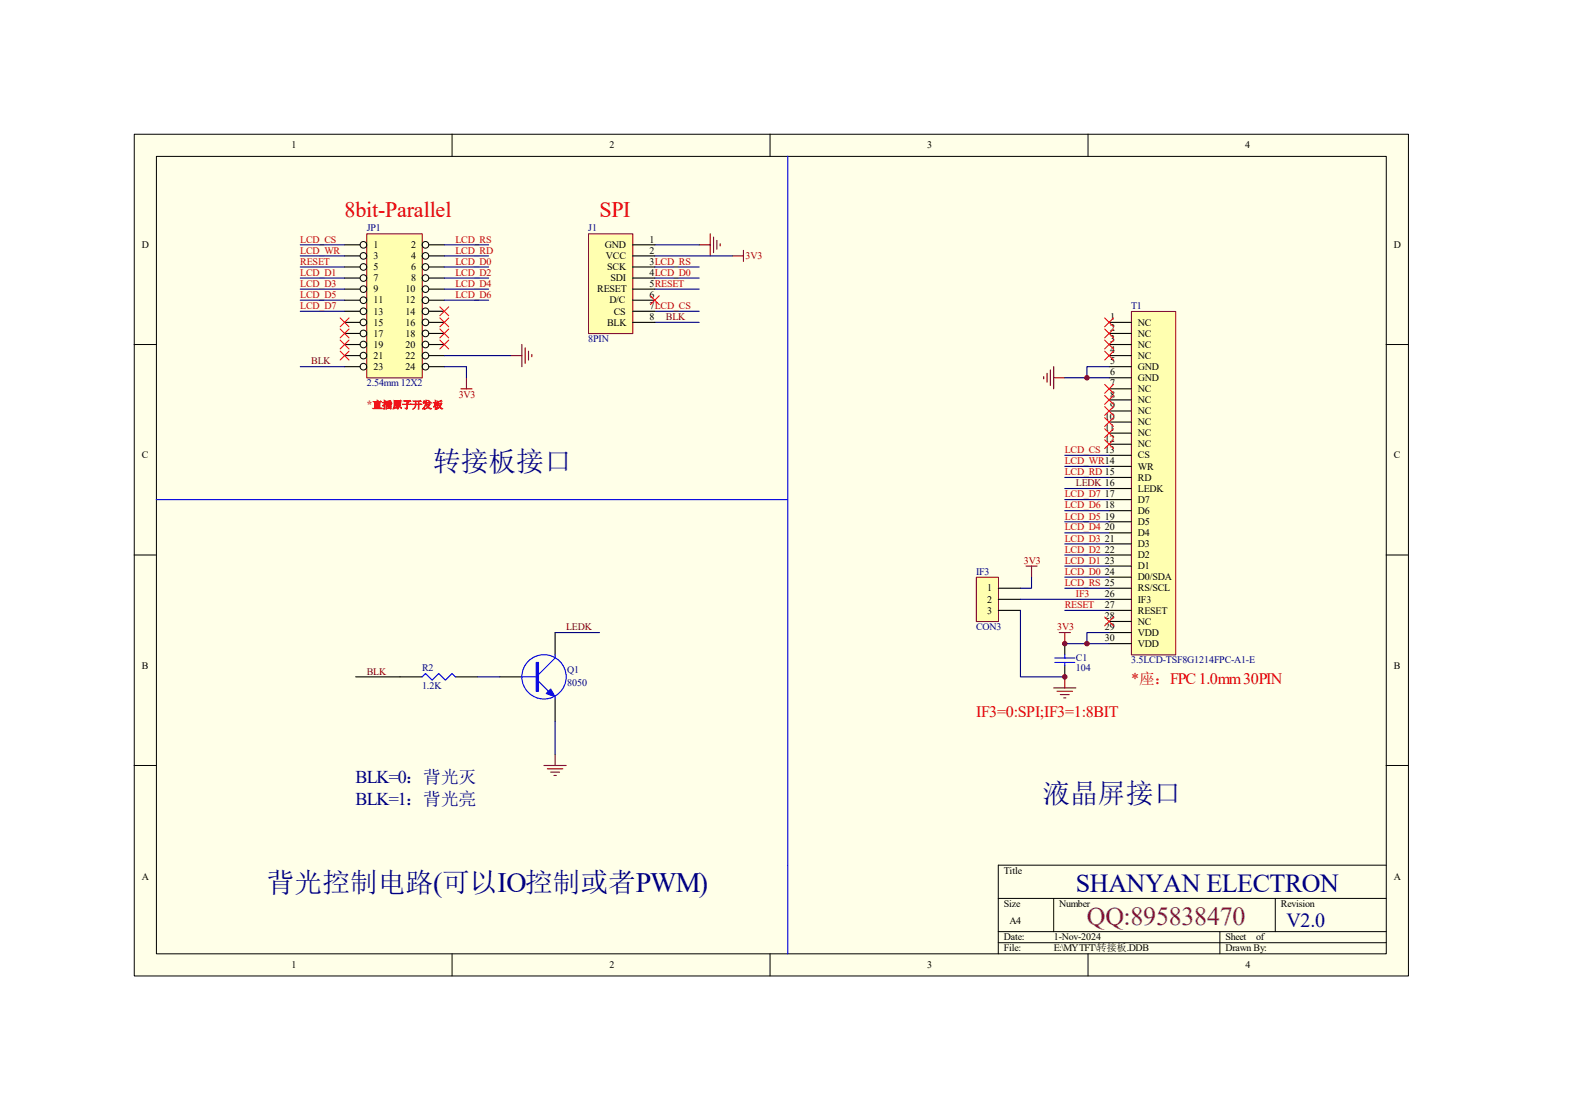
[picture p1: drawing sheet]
<svg xmlns="http://www.w3.org/2000/svg" width="297mm" height="210mm" viewBox="0 0 297 210" stroke-linecap="round" stroke-linejoin="round" font-family="sans-serif">
<path d="M25.4 25.4h241v159.3h-241z" fill="#ffffe8"/>
<g fill="none" stroke="#000" stroke-width=".19">
<path d="M25.4 25.4h241v159.3h-241zM29.6 29.6h232.7v150.9h-232.7zM85.5 25.4v4.2M145.7 25.4v4.2M205.8 25.4v4.2M25.4 65.2h4.2M262.2 65.2h4.2M25.4 105h4.2M262.2 105h4.2M25.4 144.8h4.2M262.2 144.8h4.2M188.9 170h73.3"/>
<path d="M188.9 176.3h73.3M188.9 178.4h73.3M199.3 170v6.3M230.8 176.3v4.2M241.3 170v6.3M262.2 163.7h-73.3v16.8M85.5 180.5v4.2M145.7 180.5v4.2M205.8 180.5v4.2"/>
</g>
<path d="M105 119.7v4.2M67.3 128.1h12.6M86.1 128.1h4.2M94.5 128.1h4.2M105 132.3v4.1M201.4 121.8v2.1M201.4 126v2.1" fill="none" stroke="#000" stroke-width=".21"/>
<g fill="none" stroke="#00f" stroke-width=".21">
<path d="M149 29.6v150.9M29.6 94.5h119.4M79.9 128.1l.6-.7 1.2 1.3 1.3-1.3 1.3 1.3 1.2-1.3 .6 .7M98.7 128.1h3.2M101.9 128.9l1.9 1.9M105 123.9v.6l-3.1 3.1M105 131.8v.5M199.5 124.5h3.8M199.5 125.3h3.8M201.4 123.9v.6M201.4 125.3v.7"/>
<circle cx="102.9" cy="128.1" r="4.2"/>
</g>
<g fill="#00f" stroke="#00f" stroke-width=".21">
<path d="M103.3 131.2l.9-.8 .8 1.4z"/>
<path d="M101.4 125.3h.5v5.5h-.5z" fill-rule="evenodd"/>
</g>
<path d="M105 119.7h8.4M90.3 128.1h4.2" fill="none" stroke="#000080" stroke-width=".21"/>
<g fill="none" stroke="#800000" stroke-width=".21">
<path d="M96.6 67.3h2.1M98.7 65.2v4.2M99.4 65.8v2.9M100 66.4v1.7M100.6 67.1v.4M197.4 71.3v.4M198.1 70.6v1.7M198.7 70v2.9M199.3 69.4v4.2M199.3 71.5h2.1M102.9 144.8h4.2M103.5 145.5h3"/>
<path d="M104.2 146.1h1.7M104.8 146.7h.4M105 142.7v2.1"/>
</g>
<path d="M87.2 73.6h2.1M88.2 71.5v2.1M194.1 107.1h2.1M195.1 107.1v2.1" fill="none" stroke="#980000" stroke-width=".21"/>
<path d="M69.4 44.3h10.5v27.2h-10.5z" fill="#ffffb0"/>
<path d="M69.4 44.2h10.5v27.3h-10.5z" fill="none" stroke="#800000" stroke-width=".19"/>
<g fill="none" stroke="#000" stroke-width=".19">
<circle cx="68.8" cy="56.8" r=".63"/>
<circle cx="68.8" cy="46.3" r=".63"/>
<circle cx="68.8" cy="52.6" r=".63"/>
<circle cx="68.8" cy="54.7" r=".63"/>
<circle cx="68.8" cy="50.5" r=".63"/>
<circle cx="68.8" cy="48.4" r=".63"/>
<circle cx="68.8" cy="58.9" r=".63"/>
<circle cx="80.5" cy="56.8" r=".63"/>
<circle cx="80.5" cy="58.9" r=".63"/>
<circle cx="80.5" cy="46.3" r=".63"/>
<circle cx="80.5" cy="52.6" r=".63"/>
<circle cx="80.5" cy="54.7" r=".63"/>
<circle cx="80.5" cy="48.4" r=".63"/>
<circle cx="80.5" cy="50.5" r=".63"/>
<circle cx="68.8" cy="69.4" r=".63"/>
<circle cx="68.8" cy="67.3" r=".63"/>
<circle cx="68.8" cy="63.1" r=".63"/>
<circle cx="68.8" cy="65.2" r=".63"/>
<circle cx="68.8" cy="61" r=".63"/>
<circle cx="80.5" cy="61" r=".63"/>
<circle cx="80.5" cy="67.3" r=".63"/>
<circle cx="80.5" cy="63.1" r=".63"/>
<circle cx="80.5" cy="69.4" r=".63"/>
<circle cx="80.5" cy="65.2" r=".63"/>
</g>
<g fill="none" stroke="#000" stroke-width=".21">
<path d="M65.2 46.3h2.9M65.2 48.4h2.9M65.2 50.5h2.9M65.2 52.6h2.9M65.2 54.7h2.9M65.2 56.8h2.9M65.2 58.9h2.9M81.1 46.3h3M81.1 48.4h3M81.1 50.5h3M81.1 52.6h3M81.1 54.7h3"/>
<path d="M81.1 56.8h3M81.1 58.9h3M65.2 61h2.9M65.2 63.1h2.9M65.2 65.2h2.9M65.2 67.3h2.9M65.2 69.4h2.9M81.1 61h3M81.1 63.1h3M81.1 65.2h3M81.1 67.3h3M81.1 69.4h3"/>
</g>
<g fill="none" stroke="#000080" stroke-width=".21">
<path d="M56.8 46.3h8.4M56.8 48.4h8.4M56.8 58.9h8.4M56.8 56.8h8.4M56.8 54.7h8.4M56.8 52.6h8.4M56.8 50.5h8.4M84.1 46.3h8.3M84.1 48.4h8.3M84.1 56.8h8.3M84.1 54.7h8.3M84.1 52.6h8.3"/>
<path d="M84.1 50.5h8.3M123.9 46.3h8.4M123.9 48.4h14.6M123.9 58.9h8.4M123.9 54.7h8.4M123.9 52.6h8.4M123.9 50.5h8.4M56.8 69.4h8.4M84.1 69.4h4.1v2.1M84.1 67.3h12.5M123.9 61h8.4M105 136.4v6.3"/>
</g>
<path d="M132.3 46.3h2.1M134.4 44.2v4.2M135 44.9v2.9M135.6 45.5v1.7M136.2 46.1v.4M199.3 130.2h4.2M200 130.8h2.9M200.6 131.4h1.7M201.2 132h.4M201.4 128.1v2.1" fill="none" stroke="#800000" stroke-width=".21"/>
<path d="M138.5 48.4h2.1M140.6 47.4v2.1M200.4 119.7h2.1M201.4 119.7v2.1" fill="none" stroke="#980000" stroke-width=".21"/>
<g fill="none" stroke="#f00" stroke-width=".19">
<path d="M83.2 58.1l1.7 1.6M84.9 58.1l-1.7 1.6M64.3 60.2l1.7 1.6M64.3 62.3l1.7 1.6M64.3 64.3l1.7 1.7M64.3 66.4l1.7 1.7M66 60.2l-1.7 1.6M66 62.3l-1.7 1.6M66 64.3l-1.7 1.7M66 66.4l-1.7 1.7M83.2 64.3l1.7 1.7M83.2 62.3l1.7 1.6"/>
<path d="M83.2 60.2l1.7 1.6M84.9 64.3l-1.7 1.7M84.9 62.3l-1.7 1.6M84.9 60.2l-1.7 1.6"/>
</g>
<path d="M111.4 44.3h8.3v18.8h-8.3z" fill="#ffffb0"/>
<path d="M111.3 44.2h8.4v18.9h-8.4z" fill="none" stroke="#800000" stroke-width=".19"/>
<path d="M119.7 46.3h4.2M119.7 48.4h4.2M119.7 50.5h4.2M119.7 52.6h4.2M119.7 54.7h4.2M119.7 56.8h4.2M119.7 58.9h4.2M119.7 61h4.2" fill="none" stroke="#000" stroke-width=".21"/>
<path d="M123 56l1.7 1.6M124.7 56l-1.7 1.6" fill="none" stroke="#f00" stroke-width=".19"/>
<path d="M214.1 59h8.3v64.9h-8.3z" fill="#ffffb0"/>
<path d="M214 58.9h8.4v65h-8.4z" fill="none" stroke="#800000" stroke-width=".19"/>
<g fill="none" stroke="#000" stroke-width=".21">
<path d="M209.8 61h4.2M209.8 63.1h4.2M209.8 65.2h4.2M209.8 67.3h4.2M209.8 69.4h4.2M209.8 71.5h4.2M209.8 73.6h4.2M209.8 75.7h4.2M209.8 77.8h4.2M209.8 79.9h4.2M209.8 82h4.2M209.8 84.1h4.2"/>
<path d="M209.8 86.1h4.2M209.8 88.2h4.2M209.8 90.3h4.2M209.8 92.4h4.2M209.8 94.5h4.2M209.8 96.6h4.2M209.8 98.7h4.2M209.8 100.8h4.2M209.8 102.9h4.2M209.8 105h4.2M209.8 107.1h4.2M209.8 109.2h4.2"/>
<path d="M209.8 111.3h4.2M209.8 113.4h4.2M209.8 115.5h4.2M209.8 117.6h4.2M209.8 119.7h4.2M209.8 121.8h4.2"/>
</g>
<g fill="none" stroke="#f00" stroke-width=".19">
<path d="M209 60.2l1.7 1.6M209 62.3l1.7 1.6M209 64.3l1.7 1.7M209 66.4l1.7 1.7M209 72.7l1.7 1.7M209 74.8l1.7 1.7M209 76.9l1.7 1.7M209 79l1.7 1.7M210.7 60.2l-1.7 1.6M210.7 62.3l-1.7 1.6M210.7 64.3l-1.7 1.7M210.7 66.4l-1.7 1.7"/>
<path d="M210.7 72.7l-1.7 1.7M210.7 74.8l-1.7 1.7M210.7 76.9l-1.7 1.7M210.7 79l-1.7 1.7M209 81.1l1.7 1.7M209 83.2l1.7 1.7M210.7 81.1l-1.7 1.7M210.7 83.2l-1.7 1.7M209 116.7l1.7 1.7M210.7 116.7l-1.7 1.7"/>
</g>
<g fill="none" stroke="#000080" stroke-width=".21">
<path d="M201.4 71.5h8.4M209.8 69.4h-4.2v2.1M201.4 90.3h8.4M201.4 92.4h8.4M201.4 94.5h8.4M201.4 96.6h8.4M201.4 98.7h8.4M201.4 88.2h8.4M201.4 86.1h8.4M201.4 109.2h8.4M201.4 107.1h8.4M201.4 105h8.4"/>
<path d="M201.4 111.3h8.4M201.4 102.9h8.4M201.4 100.8h8.4M201.4 115.5h8.4M209.8 119.7h-4.2v2.1M201.4 121.8h8.4"/>
</g>
<path d="M184.7 109.3h4.2v8.3h-4.2z" fill="#ffffb0"/>
<path d="M184.7 109.2h4.2v8.4h-4.2z" fill="none" stroke="#800000" stroke-width=".19"/>
<path d="M188.9 111.3h4.1M188.9 113.4h4.1M188.9 115.5h4.1" fill="none" stroke="#000" stroke-width=".21"/>
<path d="M193 115.5v12.6h8.4M193 113.4h16.8M195.1 109.2v2.1h-2.1" fill="none" stroke="#000080" stroke-width=".21"/>
<g fill="#800000" stroke="#800000" stroke-width=".19">
<circle cx="201.4" cy="128.1" r=".42"/>
<circle cx="201.4" cy="121.8" r=".42"/>
<circle cx="205.6" cy="71.5" r=".42"/>
<circle cx="205.6" cy="121.8" r=".42"/>
</g>
<g font-size="5.2" fill="#000080">
<text x="82" y="89.1">转接板接口</text>
<text x="197.2" y="152">液晶屏接口</text>
<text x="50.5" y="168.7">背光控制电路(可以IO控制或者PWM)</text>
</g>
<text font-size="4.9" fill="#000080" x="203.5" y="168.8">SHANYAN ELECTRON</text>
<text font-size="4.9" fill="#800080" x="205.6" y="175.1">QQ:895838470</text>
<g font-size="4.2" fill="#f00">
<text x="65.2" y="41.1">8bit-Parallel</text>
<text x="113.4" y="41.1">SPI</text>
</g>
<text font-size="3.8" fill="#000080" x="243.4" y="175.3">V2.0</text>
<g font-size="3.4" fill="#000080">
<text x="67.3" y="148.2">BLK=0：背光灭</text>
<text x="67.3" y="152.4">BLK=1：背光亮</text>
</g>
<g font-size="3" fill="#f00">
<text x="214" y="129.4">*座：FPC 1.0mm 30PIN</text>
<text x="184.7" y="135.7">IF3=0:SPI;IF3=1:8BIT</text>
</g>
<text font-size="2.1" fill="#ee0e22" x="69.4" y="77.3">*直插原子开发板</text>
<g font-size="1.9">
<text x="55.1" y="28.1">1</text>
<text x="115.3" y="28.1">2</text>
<text x="175.4" y="28.1">3</text>
<text x="235.6" y="28.1">4</text>
<text x="26.8" y="46.9">D</text>
<text x="70.7" y="46.9">1</text>
<text x="77.8" y="46.9">2</text>
<text x="114.4" y="46.9">GND</text>
<text x="122.9" y="45.9">1</text>
<text x="122.9" y="48">2</text>
<text x="263.7" y="46.9">D</text>
<text x="70.7" y="49">3</text>
<text x="70.7" y="51.1">5</text>
<text x="70.7" y="53.2">7</text>
<text x="77.8" y="49">4</text>
<text x="77.8" y="51.1">6</text>
<text x="77.8" y="53.2">8</text>
<text x="114.6" y="49">VCC</text>
<text x="114.9" y="51.1">SCK</text>
<text x="115.5" y="53.2">SDI</text>
<text x="122.9" y="50.1">3LCD_RS</text>
<text x="122.9" y="52.2">4LCD_D0</text>
<text x="70.7" y="55.3">9</text>
<text x="70.7" y="57.4">11</text>
<text x="70.7" y="59.5">13</text>
<text x="76.7" y="55.3">10</text>
<text x="76.7" y="57.4">12</text>
<text x="76.7" y="59.5">14</text>
<text x="113" y="55.3">RESET</text>
<text x="115.3" y="57.4">D/C</text>
<text x="116.1" y="59.5">CS</text>
<text x="122.9" y="54.3">5RESET</text>
<text x="122.9" y="56.3">6</text>
<text x="122.9" y="58.5">7LCD_CS</text>
<text x="70.7" y="61.6">15</text>
<text x="70.7" y="63.7">17</text>
<text x="70.7" y="65.8">19</text>
<text x="76.7" y="61.6">16</text>
<text x="76.7" y="63.7">18</text>
<text x="76.7" y="65.8">20</text>
<text x="114.9" y="61.6">BLK</text>
<text x="122.9" y="60.5">8</text>
<text x="210" y="60.5">1</text>
<text x="210" y="62.7">2</text>
<text x="210" y="64.7">3</text>
<text x="215.3" y="61.6">NC</text>
<text x="215.3" y="63.7">NC</text>
<text x="215.3" y="65.8">NC</text>
<text x="70.7" y="67.9">21</text>
<text x="70.7" y="70">23</text>
<text x="76.7" y="67.9">22</text>
<text x="76.7" y="70">24</text>
<text x="210" y="66.8">4</text>
<text x="210" y="68.9">5</text>
<text x="210" y="71">6</text>
<text x="215.3" y="67.9">NC</text>
<text x="215.3" y="70">GND</text>
<text x="210" y="73.1">7</text>
<text x="210" y="75.2">8</text>
<text x="210" y="77.3">9</text>
<text x="215.3" y="72.1">GND</text>
<text x="215.3" y="74.2">NC</text>
<text x="215.3" y="76.3">NC</text>
<text x="209" y="79.4">10</text>
<text x="209" y="81.5">11</text>
<text x="209" y="83.6">12</text>
<text x="215.3" y="78.4">NC</text>
<text x="215.3" y="80.5">NC</text>
<text x="215.3" y="82.5">NC</text>
<text x="26.8" y="86.7">C</text>
<text x="215.3" y="84.7">NC</text>
<text x="215.3" y="86.7">CS</text>
<text x="215.3" y="88.9">WR</text>
<text x="263.7" y="86.7">C</text>
<text x="209" y="94.1">17</text>
<text x="215.3" y="90.9">RD</text>
<text x="215.3" y="93">LEDK</text>
<text x="215.3" y="95.1">D7</text>
<text x="209" y="96.2">18</text>
<text x="209" y="98.3">19</text>
<text x="209" y="100.4">20</text>
<text x="215.3" y="97.2">D6</text>
<text x="215.3" y="99.3">D5</text>
<text x="215.3" y="101.4">D4</text>
<text x="209" y="102.5">21</text>
<text x="209" y="104.6">22</text>
<text x="209" y="106.7">23</text>
<text x="215.3" y="103.5">D3</text>
<text x="215.3" y="105.6">D2</text>
<text x="215.3" y="107.7">D1</text>
<text x="186.8" y="111.9">1</text>
<text x="209" y="108.8">24</text>
<text x="209" y="112.9">26</text>
<text x="215.3" y="109.8">D0/SDA</text>
<text x="215.3" y="111.9">RS/SCL</text>
<text x="186.8" y="114">2</text>
<text x="186.8" y="116.1">3</text>
<text x="209" y="115.1">27</text>
<text x="209" y="117.1">28</text>
<text x="209" y="119.3">29</text>
<text x="215.3" y="114">IF3</text>
<text x="215.3" y="116.1">RESET</text>
<text x="215.3" y="118.2">NC</text>
<text x="209" y="121.3">30</text>
<text x="215.3" y="120.3">VDD</text>
<text x="215.3" y="122.4">VDD</text>
<text x="26.8" y="126.6">B</text>
<text x="263.7" y="126.6">B</text>
<text x="26.8" y="166.4">A</text>
<text x="189.9" y="165.4">Title</text>
<text x="263.7" y="166.4">A</text>
<text x="189.9" y="171.6">Size</text>
<text x="200.4" y="171.6">Number</text>
<text x="242.3" y="171.6">Revision</text>
<text x="189.9" y="177.9">Date:</text>
<text x="191" y="174.8">A4</text>
<text x="199.4" y="177.9">1-Nov-2024</text>
<text x="231.8" y="177.9">Sheet</text>
<text x="237.6" y="177.9">of</text>
<text x="55.1" y="183.2">1</text>
<text x="115.3" y="183.2">2</text>
<text x="175.4" y="183.2">3</text>
<text x="189.9" y="180">File:</text>
<text x="199.4" y="180">E:\MY TFT\转接板.DDB</text>
<text x="231.8" y="180">Drawn By:</text>
<text x="235.6" y="183.2">4</text>
</g>
<g font-size="1.9" fill="#bf0000">
<text x="56.8" y="45.9">LCD_CS</text>
<text x="56.8" y="48">LCD_WR</text>
<text x="86.1" y="45.9">LCD_RS</text>
<text x="86.1" y="48">LCD_RD</text>
<text x="56.8" y="50.1">RESET</text>
<text x="56.8" y="52.2">LCD_D1</text>
<text x="86.1" y="52.2">LCD_D2</text>
<text x="86.1" y="50.1">LCD_D0</text>
<text x="56.8" y="54.3">LCD_D3</text>
<text x="56.8" y="56.3">LCD_D5</text>
<text x="56.8" y="58.5">LCD_D7</text>
<text x="86.1" y="54.3">LCD_D4</text>
<text x="86.1" y="56.3">LCD_D6</text>
<text x="201.4" y="85.7">LCD_CS 13</text>
<text x="201.4" y="87.8">LCD_WR14</text>
<text x="201.4" y="89.9">LCD_RD 15</text>
<text x="201.4" y="94.1">LCD_D7</text>
<text x="201.4" y="100.4">LCD_D4</text>
<text x="201.4" y="98.3">LCD_D5</text>
<text x="201.4" y="96.2">LCD_D6</text>
<text x="201.4" y="106.7">LCD_D1</text>
<text x="201.4" y="104.6">LCD_D2</text>
<text x="201.4" y="102.5">LCD_D3</text>
<text x="201.4" y="110.9">LCD_RS 25</text>
<text x="201.4" y="108.8">LCD_D0</text>
<text x="203.5" y="112.9">IF3</text>
<text x="201.4" y="115.1">RESET</text>
</g>
<g font-size="1.9" fill="#000080">
<text x="69.4" y="43.8">JP1</text>
<text x="111.3" y="43.8">J1</text>
<text x="214" y="58.5">T1</text>
<text x="111.3" y="64.7">8PIN</text>
<text x="69.4" y="73.1">2.54mm 12X2</text>
<text x="184.7" y="108.8">IF3</text>
<text x="184.7" y="119.3">CON3</text>
<text x="203.5" y="125.1">C1</text>
<text x="214" y="125.5">3.5LCD-TSF8G1214FPC-A1-E</text>
<text x="79.8" y="127">R2</text>
<text x="79.8" y="130.3">1.2K</text>
<text x="107.3" y="127.4">Q1</text>
<text x="107.3" y="129.7">8050</text>
<text x="203.5" y="127">104</text>
</g>
<g font-size="1.9" fill="#980000">
<text x="141.1" y="49">3V3</text>
<text x="86.8" y="75.2">3V3</text>
<text x="193.7" y="106.7">3V3</text>
<text x="200" y="119.3">3V3</text>
</g>
<g font-size="1.9" fill="#800000">
<text x="126" y="60.5">BLK</text>
<text x="58.9" y="68.9">BLK</text>
<text x="203.5" y="92">LEDK 16</text>
<text x="107.1" y="119.3">LEDK</text>
<text x="69.4" y="127.6">BLK</text>
</g>
</svg>
